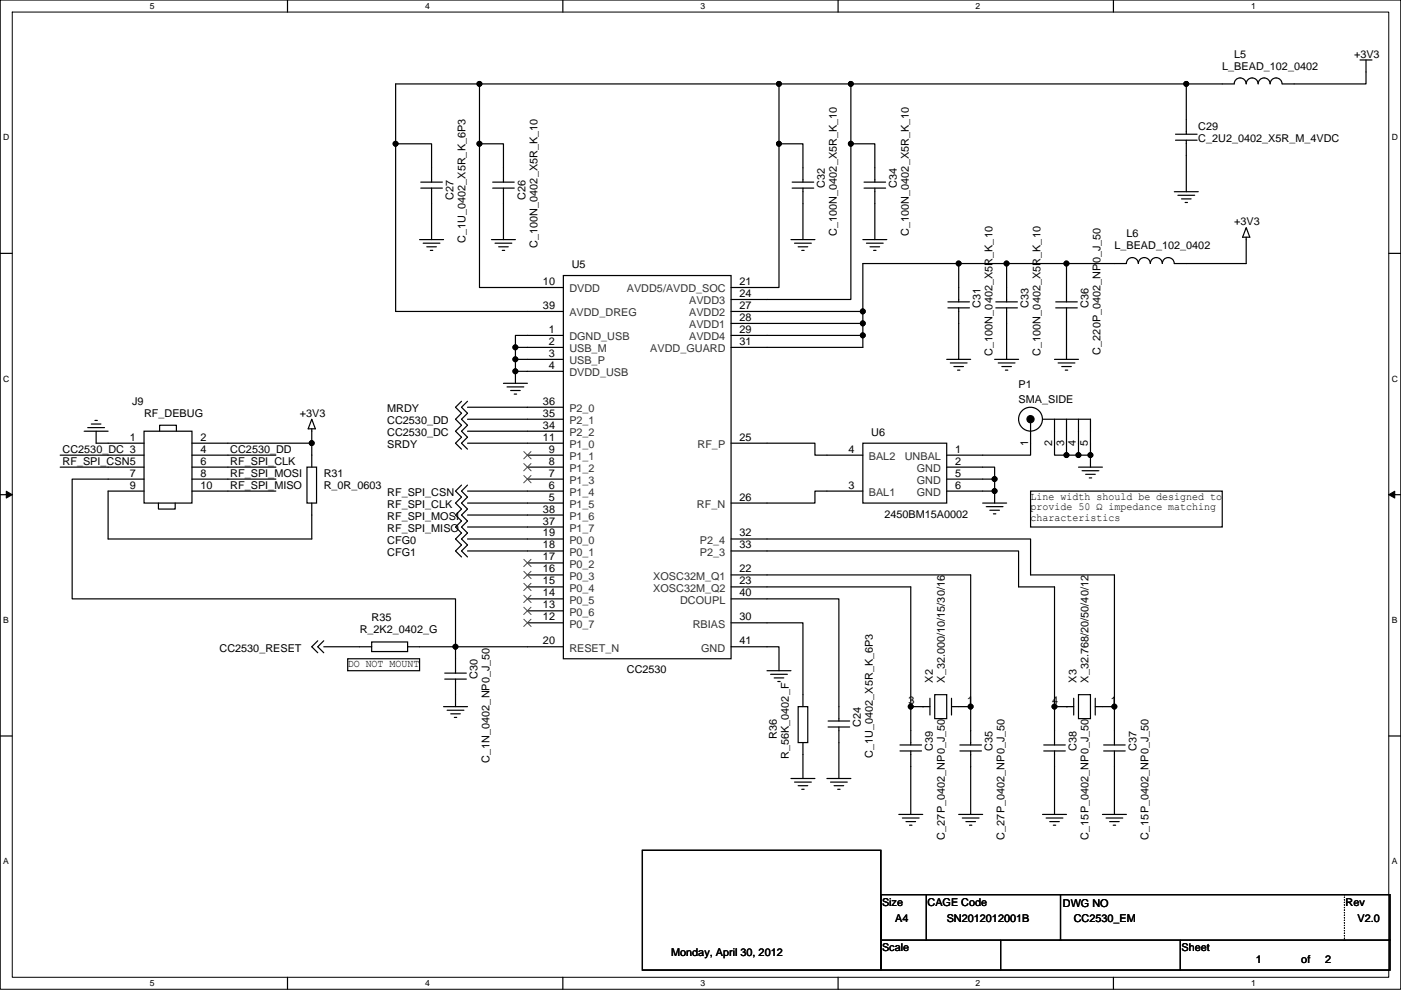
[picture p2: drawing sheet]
<svg xmlns="http://www.w3.org/2000/svg" width="297mm" height="210mm" viewBox="0 0 297 210" stroke-linecap="round" stroke-linejoin="round" font-family="sans-serif">
<path d="M.1 0h296.9v209.8h-296.9zM2.6 2.6h291.8v204.7h-291.8z" fill="none" stroke="#000" stroke-width=".21"/>
<g fill="#fff">
<path d="M31.8 .3h1v2h-1z"/>
<path d="M31.8 207.5h1v2.1h-1z"/>
</g>
<path d="M61 0v2.6M61 207.3v2.5" fill="none" stroke="#000" stroke-width=".25"/>
<g fill="#fff">
<path d="M90.1 .3h1v2h-1z"/>
<path d="M90.1 207.5h1v2.1h-1z"/>
</g>
<path d="M119.3 0v2.6M119.3 207.3v2.5" fill="none" stroke="#000" stroke-width=".25"/>
<g fill="#fff">
<path d="M148.5 .3h1v2h-1z"/>
<path d="M148.5 207.5h1v2.1h-1z"/>
</g>
<path d="M177.7 0v2.6M177.7 207.3v2.5" fill="none" stroke="#000" stroke-width=".25"/>
<g fill="#fff">
<path d="M206.9 .3h1v2h-1z"/>
<path d="M206.9 207.5h1v2.1h-1z"/>
</g>
<path d="M236.1 0v2.6M236.1 207.3v2.5" fill="none" stroke="#000" stroke-width=".25"/>
<g fill="#fff">
<path d="M265.2 .3h1v2h-1z"/>
<path d="M265.2 207.5h1v2.1h-1z"/>
<path d="M.7 28.2h1.3v2h-1.3z"/>
<path d="M295.1 28.2h1.3v2h-1.3z"/>
<path d="M.7 79.3h1.3v2.1h-1.3z"/>
<path d="M295.1 79.3h1.3v2.1h-1.3z"/>
</g>
<path d="M.1 53.7h2.5M294.4 53.7h2.6" fill="none" stroke="#000" stroke-width=".25"/>
<g fill="#fff">
<path d="M.7 130.5h1.2v2h-1.2z"/>
<path d="M295.1 130.5h1.2v2h-1.2z"/>
</g>
<path d="M.1 104.9h2.5M294.4 104.9h2.6" fill="none" stroke="#000" stroke-width=".25"/>
<path d="M1.3 104.2l1.3 .7-1.3 .7zM294.4 104.9l1.3-.7v1.4z" fill="#000" stroke="#000" stroke-width=".21"/>
<g fill="#fff">
<path d="M.7 181.7h1.2v2h-1.2z"/>
<path d="M295.1 181.7h1.2v2h-1.2z"/>
</g>
<path d="M73.7 139.7h15.3v2.6h-15.3zM.1 156.1h2.5M294.4 156.1h2.6" fill="none" stroke="#000" stroke-width=".25"/>
<path d="M149.9 180.4h19.8v20.8h-19.8z" fill="#fff"/>
<g fill="none" stroke="#000" stroke-width=".25">
<path d="M101.7 17.8h63.5M165.2 17.8h15.2M165.2 17.8v12.7h5v8.1M180.4 17.8v12.7h5.1v8.1M180.4 17.8h71.1M251.5 17.8h10.2M251.5 17.8v10.7M261.7 17.8a1.26 1.26 0 0 1 1.2-1.3 1.26 1.26 0 0 1 1.3 1.3M264.2 17.8a1.26 1.26 0 0 1 1.3-1.3 1.26 1.26 0 0 1 1.2 1.3M266.8 17.8a1.26 1.26 0 0 1 1.2-1.3 1.26 1.26 0 0 1 1.3 1.3M269.3 17.8a1.26 1.26 0 0 1 1.3-1.3 1.26 1.26 0 0 1 1.2 1.3M288.4 12.7h2.5"/>
<path d="M289.6 12.7v5.1h-17.8M83.9 30.5v35.6h35.5M89.2 39.9h4.6M89.2 38.6h4.6M91.5 38.6v-8.1h-7.6v-12.7h17.8v12.7h5v8.1M91.5 39.9v10.9M101.7 30.5v30.5h17.7M104.5 39.9h4.5M104.5 38.6h4.5M106.7 39.9v10.9M165.2 30.5v30.5h-10.2M168 39.9h4.5"/>
<path d="M168 38.6h4.5M170.2 39.9v10.9M180.4 30.5v33h-25.4M183.2 39.9h4.6M183.2 38.6h4.6M185.5 39.9v10.9M249.2 29.7h4.6M249.2 28.5h4.6M251.5 29.7v11M89 50.8h5M89.7 51.6h3.6M90.5 52.3h2"/>
<path d="M91.2 53.1h.6M104.2 50.8h5.1M105 51.6h3.5M105.7 52.3h2.1M106.5 53.1h.5M119.4 58.4h35.6v81.3h-35.6zM167.7 50.8h5.1M168.5 51.6h3.5M169.2 52.3h2.1M170 53.1h.5M182.9 50.8h5.1M183.7 51.6h3.6"/>
<path d="M184.5 52.3h2M185.2 53.1h.5M203.3 55.9h10.1v8.1M213.4 55.9h12.7v8.1M226.1 55.9h12.7M241.3 55.9a1.26 1.26 0 0 0-1.2-1.3 1.26 1.26 0 0 0-1.3 1.3M249 55.9a1.27 1.27 0 0 0-1.3-1.3 1.27 1.27 0 0 0-1.3 1.3 1.27 1.27 0 0 0-1.3-1.3 1.27 1.27 0 0 0-1.2 1.3 1.26 1.26 0 0 0-1.3-1.3 1.26 1.26 0 0 0-1.2 1.3M249 40.7h5.1M249.7 41.4h3.6M250.5 42.2h2M251.3 42.9h.5M264.2 50.3v5.6h-15.2"/>
<path d="M264.2 48.3l.8 2h-1.5zM119.4 71.1h-10.1v2.6M119.4 78.8h-10.1v2.5M119.4 76.2h-10.1v2.6M119.4 73.7h-10.1v2.5M155 71.1h27.9M182.9 68.6v2.5M182.9 66.1v2.5h-27.9M182.9 71.1v2.6h-27.9M200.7 76.2h5.1M201 65.3h4.5M201 64h4.5"/>
<path d="M201.5 77h3.5M202.2 77.7h2.1M203 78.5h.5M203.3 64v-8.1h-20.4v10.2h-27.9M203.3 65.3v10.9M210.9 76.2h5.1M211.1 65.3h4.6M211.1 64h4.6M211.6 77h3.6M212.4 77.7h2M213.2 78.5h.5M213.4 65.3v10.9"/>
<path d="M223.6 76.2h5.1M223.8 65.3h4.6M223.8 64h4.6M224.3 77h3.6M225.1 77.7h2M225.9 78.5h.5M226.1 65.3v10.9M12.8 99.1h17.7M17.8 91.5h5.1M18.6 90.7h3.6M19.4 89.9h2M20.1 89.2h.5"/>
<path d="M20.4 91.5v2.5M30.5 91.5h10.2v15.2h-10.2zM30.5 94h-10.1M30.5 96.5h-17.7M33.8 91.5v-1.3h3.6v1.3M40.7 96.5h17.8M40.7 99.1h17.8M40.7 94h25.4M65.1 99.1h2v7.6h-2zM66.1 88.9l.8 2.1h-1.6zM66.1 91v8.1M97.9 85.1l-1.3 1.3 1.3 1.3-1.3 1.2 1.3 1.3-1.3 1.3 1.3 1.2-1.3 1.3 1.3 1.3"/>
<path d="M99.1 85.1l-1.2 1.3 1.2 1.3-1.2 1.2 1.2 1.3-1.2 1.3 1.2 1.2-1.2 1.3 1.2 1.3M99.1 88.9h20.3M99.1 91.5h20.3M99.1 86.4h20.3M106.7 81.3h5.1M107.5 82.1h3.6M108.3 82.8h2M109 83.6h.5M111.8 96.5h7.6M111.8 99.1h7.6M119.4 94h-20.3M155 94h17.8v2.5h10.1"/>
<path d="M182.9 94h17.8v12.7h-17.8zM200.7 99.1h10.2v2.5M218.5 89.7v6.8h-17.8M221 88.9h10.2v7.6M223.6 88.9v7.6h2.5M226.1 88.9v7.6h2.6M228.7 88.9v7.6h2.5M228.7 99.1h5M229.4 99.8h3.6M231.2 96.5v2.6M30.5 104.2h-7.6v10.1h43.2v-7.6M30.5 101.6h-15.2v25.4h81.3v10.2h-10.2"/>
<path d="M33.6 106.7v1.3h3.5v-1.3M40.7 101.6h17.8M40.7 104.2h17.8M97.9 102.9l-1.3 1.3 1.3 1.2-1.3 1.3 1.3 1.3-1.3 1.2 1.3 1.3-1.3 1.3 1.3 1.3-1.3 1.2 1.3 1.3-1.3 1.3 1.3 1.2M99.1 102.9l-1.2 1.3 1.2 1.2-1.2 1.3 1.2 1.3-1.2 1.2 1.2 1.3-1.2 1.3 1.2 1.3-1.2 1.2 1.2 1.3-1.2 1.3 1.2 1.2M99.1 104.2h20.3M111.8 101.6h7.6M111.8 119.4h7.6M119.4 106.7h-20.3M119.4 109.2h-20.3M119.4 111.8h-20.3M119.4 114.3h-20.3"/>
<path d="M119.4 116.9h-20.3M155 116.9h61v7.6h7.6v25.4M155 114.3h63.5v7.6h17.8v28M182.9 104.2h-10.1v2.5h-17.8M200.7 104.2h10.2M200.7 101.6h10.2v2.6M208.3 106.7h5.1M209.1 107.5h3.6M209.9 108.2h2M210.6 109h.5M210.9 104.2v2.5M218.5 104.2h40.6v7.6h-40.6z"/>
<path d="M230.2 100.6h2M230.9 101.4h.6M67.4 135.9l-1.3 1.3 1.3 1.3M68.6 137.2h10.2M68.6 135.9l-1.2 1.3 1.2 1.3M78.8 136.2h7.6v2h-7.6zM111.8 121.9h7.6M111.8 124.5h7.6M111.8 127h7.6M111.8 129.6h7.6M111.8 132.1h7.6M119.4 137.2h-22.8v5.6"/>
<path d="M155 137.2h10.2v5.1M155 132.1h15.2v17.8M155 127h22.9v25.9M155 124.5h38.1v25.4M155 121.9h50.8v28M94 149.9h5.1M94.3 144h4.6M94.3 142.8h4.6M94.8 150.6h3.6M95.6 151.4h2M96.3 152.2h.5M96.6 144v5.9"/>
<path d="M162.6 142.3h5.1M163.4 143h3.5M164.1 143.8h2.1M164.9 144.5h.5M169.2 149.9h2.1v7.6h-2.1zM170.2 157.5v7.6M175.6 154.2h4.5M175.6 152.9h4.5M177.9 154.2v10.9M190.8 159.3h4.6M190.8 158h4.6M193.1 149.9v8.1"/>
<path d="M193.1 149.9h2.5M193.1 159.3v13.4M195.6 149.9h.3M195.6 149.9h1.6M197.2 148.1v3.6M198.2 147.3h2.5v5.1h-2.5zM201.7 148.1v3.6M203.5 159.3h4.6M203.5 158h4.6M205.8 149.9v8.1M205.8 149.9h-4.1M205.8 159.3v13.4"/>
<path d="M221.3 159.3h4.6M221.3 158h4.6M223.6 159.3v13.4M223.6 149.9v8.1M223.6 149.9h2.5M226.1 149.9h.3M226.1 149.9h1.5M227.6 148.1v3.6M228.7 147.3h2.5v5.1h-2.5zM232.2 148.1v3.6M234 159.3h4.6M234 158h4.6"/>
<path d="M236.3 149.9h-4.1M236.3 159.3v13.4M236.3 149.9v8.1M167.7 165.1h5.1M168.5 165.9h3.5M169.2 166.6h2.1M170 167.4h.5M175.3 165.1h5.1M176.1 165.9h3.5M176.8 166.6h2.1M177.6 167.4h.5M190.6 172.7h5"/>
<path d="M191.3 173.5h3.6M192.1 174.3h2M192.8 175h.6M203.3 172.7h5M204 173.5h3.6M204.8 174.3h2M205.5 175h.6M221 172.7h5.1M221.8 173.5h3.6M222.6 174.3h2M223.3 175h.5M233.7 172.7h5.1"/>
<path d="M234.5 173.5h3.6M235.3 174.3h2M236 175h.5M136.2 180.4h50.5v25.4h-50.5zM186.7 189.8h108v16h-108zM186.7 199.4h108M196.4 189.8v9.6M212.1 199.4v6.4M224.8 189.8v9.6M250.2 199.4v6.4"/>
<circle cx="218.5" cy="88.9" r="2.53"/>
</g>
<g fill="#000" stroke="#000" stroke-width=".25">
<circle cx="101.6" cy="17.8" r=".5"/>
<circle cx="165.1" cy="17.8" r=".5"/>
<circle cx="180.4" cy="17.8" r=".5"/>
<circle cx="251.5" cy="17.8" r=".5"/>
<circle cx="83.9" cy="30.5" r=".5"/>
<circle cx="101.6" cy="30.5" r=".5"/>
<circle cx="165.1" cy="30.5" r=".5"/>
<circle cx="180.4" cy="30.5" r=".5"/>
<circle cx="203.2" cy="55.9" r=".5"/>
<circle cx="213.4" cy="55.9" r=".5"/>
<circle cx="226.1" cy="55.9" r=".5"/>
<circle cx="109.3" cy="73.7" r=".5"/>
<circle cx="109.3" cy="78.7" r=".5"/>
<circle cx="109.3" cy="76.2" r=".5"/>
<circle cx="182.9" cy="68.6" r=".5"/>
<circle cx="182.9" cy="66" r=".5"/>
<circle cx="182.9" cy="71.1" r=".5"/>
<circle cx="66.1" cy="94" r=".5"/>
<circle cx="218.5" cy="88.9" r=".76"/>
<circle cx="226.1" cy="96.5" r=".5"/>
<circle cx="228.6" cy="96.5" r=".5"/>
<circle cx="231.2" cy="96.5" r=".5"/>
<circle cx="210.9" cy="101.6" r=".5"/>
<circle cx="210.9" cy="104.1" r=".5"/>
<circle cx="96.6" cy="137.2" r=".5"/>
<circle cx="193.1" cy="149.9" r=".5"/>
<circle cx="205.8" cy="149.9" r=".5"/>
<circle cx="223.6" cy="149.9" r=".5"/>
<circle cx="236.3" cy="149.9" r=".5"/>
</g>
<path d="M285 189.8v9.6M285 199.4h.1" fill="none" stroke="#000" stroke-width=".25" stroke-dasharray="0 .5"/>
<g fill="none" stroke="#4c4c4c" stroke-width=".21">
<path d="M111.1 95.8l1.5 1.5M111.1 98.3l1.5 1.6M112.6 95.8l-1.6 1.5M112.6 98.3l-1.6 1.6M111.1 100.9l1.5 1.5M111.1 118.6l1.5 1.6M112.6 100.9l-1.6 1.5M112.6 118.6l-1.6 1.6M111.1 121.2l1.5 1.5M111.1 123.7l1.5 1.6M111.1 126.3l1.5 1.5M111.1 128.8l1.5 1.5"/>
<path d="M111.1 131.3l1.5 1.6M112.6 121.2l-1.6 1.5M112.6 123.7l-1.6 1.6M112.6 126.3l-1.6 1.5M112.6 128.8l-1.6 1.5M112.6 131.3l-1.6 1.6"/>
</g>
<g font-size="2.3">
<text x="259.1" y="14.8">L_BEAD_102_0402</text>
<text x="261.7" y="12.2">L5</text>
<text x="287.1" y="12.2">+3V3</text>
<text x="254.1" y="27.5">C29</text>
<text x="254.1" y="30">C_2U2_0402_X5R_M_4VDC</text>
<text x="174.9" y="39.9" transform="rotate(-90 174.9 39.9)">C32</text>
<text x="190.1" y="39.9" transform="rotate(-90 190.1 39.9)">C34</text>
<text x="96.2" y="42.4" transform="rotate(-90 96.2 42.4)">C27</text>
<text x="111.4" y="42.4" transform="rotate(-90 111.4 42.4)">C26</text>
<text x="261.7" y="47.8">+3V3</text>
<text x="98.7" y="51.6" transform="rotate(-90 98.7 51.6)">C_1U_0402_X5R_K_6P3</text>
<text x="113.9" y="52.6" transform="rotate(-90 113.9 52.6)">C_100N_0402_X5R_K_10</text>
<text x="177.4" y="50.1" transform="rotate(-90 177.4 50.1)">C_100N_0402_X5R_K_10</text>
<text x="192.7" y="50.1" transform="rotate(-90 192.7 50.1)">C_100N_0402_X5R_K_10</text>
<text x="236.3" y="52.9">L_BEAD_102_0402</text>
<text x="238.8" y="50.3">L6</text>
<text x="121.2" y="56.9">U5</text>
<text x="115.1" y="60.5">10</text>
<text x="115.1" y="65.5">39</text>
<text x="156.8" y="63">24</text>
<text x="156.8" y="65.5">27</text>
<text x="156.8" y="60.5">21</text>
<text x="207.9" y="65.3" transform="rotate(-90 207.9 65.3)">C31</text>
<text x="218.1" y="65.3" transform="rotate(-90 218.1 65.3)">C33</text>
<text x="230.8" y="65.3" transform="rotate(-90 230.8 65.3)">C36</text>
<text x="116.4" y="70.6">1</text>
<text x="156.8" y="68.1">28</text>
<text x="156.8" y="70.6">29</text>
<text x="116.4" y="73.2">2</text>
<text x="116.4" y="75.7">3</text>
<text x="156.8" y="73.2">31</text>
<text x="210.5" y="75.5" transform="rotate(-90 210.5 75.5)">C_100N_0402_X5R_K_10</text>
<text x="220.6" y="75.5" transform="rotate(-90 220.6 75.5)">C_100N_0402_X5R_K_10</text>
<text x="233.3" y="75.2" transform="rotate(-90 233.3 75.2)">C_220P_0402_NP0_J_50</text>
<text x="116.4" y="78.2">4</text>
<text x="216" y="82.3">P1</text>
<text x="28" y="85.9">J9</text>
<text x="30.5" y="88.4">RF_DEBUG</text>
<text x="63.6" y="88.4">+3V3</text>
<text x="82.1" y="90">CC2530_DD</text>
<text x="82.1" y="87.4">MRDY</text>
<text x="115.1" y="85.9">36</text>
<text x="115.1" y="88.4">35</text>
<text x="216" y="85.4">SMA_SIDE</text>
<text x="27.5" y="93.5">1</text>
<text x="42.5" y="93.5">2</text>
<text x="82.1" y="92.5">CC2530_DC</text>
<text x="82.1" y="95">SRDY</text>
<text x="115.1" y="90.9">34</text>
<text x="115.1" y="93.5">11</text>
<text x="156.8" y="93.5">25</text>
<text x="184.7" y="92.5">U6</text>
<text x="218" y="94.5" transform="rotate(-90 218 94.5)">1</text>
<text x="223.1" y="94.5" transform="rotate(-90 223.1 94.5)">2</text>
<text x="225.6" y="94.5" transform="rotate(-90 225.6 94.5)">3</text>
<text x="228.1" y="94.5" transform="rotate(-90 228.1 94.5)">4</text>
<text x="230.7" y="94.5" transform="rotate(-90 230.7 94.5)">5</text>
<text x="13.3" y="96">CC2530_DC 3</text>
<text x="13.3" y="98.6">RF_SPI_CSN5</text>
<text x="27.5" y="101.1">7</text>
<text x="42.5" y="96">4</text>
<text x="42.5" y="98.6">6</text>
<text x="42.5" y="101.1">8</text>
<text x="48.8" y="96">CC2530_DD</text>
<text x="48.8" y="98.6">RF_SPI_CLK</text>
<text x="48.8" y="101.1">RF_SPI_MOSI</text>
<text x="68.6" y="101.1">R31</text>
<text x="116.4" y="96">9</text>
<text x="116.4" y="98.6">8</text>
<text x="116.4" y="101.1">7</text>
<text x="179.9" y="96">4</text>
<text x="202.5" y="96">1</text>
<text x="202.5" y="98.6">2</text>
<text x="202.5" y="101.1">5</text>
<text x="27.5" y="103.6">9</text>
<text x="42.5" y="103.6">10</text>
<text x="48.8" y="103.7">RF_SPI_MISO</text>
<text x="68.6" y="103.7">R_0R_0603</text>
<text x="82.1" y="105.2">RF_SPI_CSN</text>
<text x="82.1" y="107.7">RF_SPI_CLK</text>
<text x="116.4" y="103.6">6</text>
<text x="116.4" y="106.2">5</text>
<text x="156.8" y="106.2">26</text>
<text x="179.9" y="103.6">3</text>
<text x="202.5" y="103.6">6</text>
<text x="218.5" y="106">Line width should be designed to</text>
<text x="82.1" y="110.3">RF_SPI_MOSI</text>
<text x="82.1" y="112.8">RF_SPI_MISO</text>
<text x="115.1" y="108.7">38</text>
<text x="115.1" y="111.3">37</text>
<text x="115.1" y="113.8">19</text>
<text x="156.8" y="113.8">32</text>
<text x="187.5" y="109.8">2450BM15A0002</text>
<text x="218.5" y="108.3">provide 50 Ω impedance matching</text>
<text x="218.5" y="110.6">characteristics</text>
<text x="82.1" y="115.4">CFG0</text>
<text x="82.1" y="117.9">CFG1</text>
<text x="115.1" y="116.3">18</text>
<text x="115.1" y="118.9">17</text>
<text x="156.8" y="116.3">33</text>
<text x="115.1" y="121.4">16</text>
<text x="115.1" y="124">15</text>
<text x="156.8" y="121.4">22</text>
<text x="156.8" y="124">23</text>
<text x="78.8" y="131.6">R35</text>
<text x="115.1" y="126.5">14</text>
<text x="115.1" y="129">13</text>
<text x="115.1" y="131.6">12</text>
<text x="156.8" y="126.5">40</text>
<text x="156.8" y="131.6">30</text>
<text x="76.3" y="134.2">R_2K2_0402_G</text>
<text x="115.1" y="136.7">20</text>
<text x="156.8" y="136.7">41</text>
<text x="46.5" y="138.2">CC2530_RESET</text>
<text x="73.7" y="141.5">DO NOT MOUNT</text>
<text x="132.9" y="142.8">CC2530</text>
<text x="101.2" y="144" transform="rotate(-90 101.2 144)">C30</text>
<text x="192.6" y="149.4">3</text>
<text x="197.8" y="144.8" transform="rotate(-90 197.8 144.8)">X2</text>
<text x="200.3" y="144.8" transform="rotate(-90 200.3 144.8)">X_32.000/10/15/30/16</text>
<text x="205" y="149.4">1</text>
<text x="223.1" y="149.4">4</text>
<text x="228.2" y="144.8" transform="rotate(-90 228.2 144.8)">X3</text>
<text x="230.8" y="144.8" transform="rotate(-90 230.8 144.8)">X_32.768/20/50/40/12</text>
<text x="235.5" y="149.4">1</text>
<text x="182.5" y="154.2" transform="rotate(-90 182.5 154.2)">C24</text>
<text x="103.8" y="161.8" transform="rotate(-90 103.8 161.8)">C_1N_0402_NP0_J_50</text>
<text x="164.7" y="156.7" transform="rotate(-90 164.7 156.7)">R36</text>
<text x="167.3" y="161.1" transform="rotate(-90 167.3 161.1)">R_56K_0402_F</text>
<text x="185.1" y="160.8" transform="rotate(-90 185.1 160.8)">C_1U_0402_X5R_K_6P3</text>
<text x="197.8" y="159.3" transform="rotate(-90 197.8 159.3)">C39</text>
<text x="210.5" y="159.3" transform="rotate(-90 210.5 159.3)">C35</text>
<text x="228.2" y="159.3" transform="rotate(-90 228.2 159.3)">C38</text>
<text x="240.9" y="159.3" transform="rotate(-90 240.9 159.3)">C37</text>
<text x="200.3" y="178.1" transform="rotate(-90 200.3 178.1)">C_27P_0402_NP0_J_50</text>
<text x="213" y="178.1" transform="rotate(-90 213 178.1)">C_27P_0402_NP0_J_50</text>
<text x="230.8" y="178.1" transform="rotate(-90 230.8 178.1)">C_15P_0402_NP0_J_50</text>
<text x="243.5" y="178.1" transform="rotate(-90 243.5 178.1)">C_15P_0402_NP0_J_50</text>
<text x="187" y="192.1">Size</text>
<text x="189.8" y="195.6">A4</text>
<text x="196.7" y="192.1">CAGE Code</text>
<text x="200.7" y="195.6">SN2012012001B</text>
<text x="225.4" y="192.3">DWG NO</text>
<text x="227.6" y="195.6">CC2530_EM</text>
<text x="285.3" y="192.1">Rev</text>
<text x="287.8" y="195.6">V2.0</text>
<text x="142.3" y="202.7">Monday, April 30, 2012</text>
<text x="187" y="201.7">Scale</text>
<text x="250.5" y="201.7">Sheet</text>
<text x="266.3" y="204.3">1</text>
<text x="275.9" y="204.3">of</text>
<text x="281" y="204.3">2</text>
</g>
<g font-size="2.3" fill="#333">
<text x="120.7" y="62">DVDD</text>
<text x="132.9" y="62">AVDD5/AVDD_SOC</text>
<text x="146.1" y="64.6">AVDD3</text>
<text x="120.7" y="67.1">AVDD_DREG</text>
<text x="146.1" y="67.1">AVDD2</text>
<text x="146.1" y="69.6">AVDD1</text>
<text x="120.7" y="72.2">DGND_USB</text>
<text x="120.7" y="74.7">USB_M</text>
<text x="120.7" y="77.3">USB_P</text>
<text x="137.9" y="74.7">AVDD_GUARD</text>
<text x="146.1" y="72.2">AVDD4</text>
<text x="120.7" y="79.8">DVDD_USB</text>
<text x="120.7" y="87.4">P2_0</text>
<text x="120.7" y="90">P2_1</text>
<text x="120.7" y="92.5">P2_2</text>
<text x="120.7" y="95">P1_0</text>
<text x="147.9" y="95">RF_P</text>
<text x="120.7" y="97.6">P1_1</text>
<text x="120.7" y="100.1">P1_2</text>
<text x="184.2" y="97.6">BAL2</text>
<text x="191.8" y="97.6">UNBAL</text>
<text x="194.4" y="100.1">GND</text>
<text x="120.7" y="102.7">P1_3</text>
<text x="120.7" y="105.2">P1_4</text>
<text x="120.7" y="107.7">P1_5</text>
<text x="147.8" y="107.7">RF_N</text>
<text x="184.2" y="105.2">BAL1</text>
<text x="194.4" y="102.7">GND</text>
<text x="194.4" y="105.2">GND</text>
<text x="120.7" y="110.3">P1_6</text>
<text x="120.7" y="112.8">P1_7</text>
<text x="120.7" y="115.4">P0_0</text>
<text x="120.7" y="117.9">P0_1</text>
<text x="148.4" y="115.4">P2_4</text>
<text x="148.4" y="117.9">P2_3</text>
<text x="120.7" y="120.4">P0_2</text>
<text x="120.7" y="123">P0_3</text>
<text x="120.7" y="125.5">P0_4</text>
<text x="138.5" y="123">XOSC32M_Q1</text>
<text x="138.5" y="125.5">XOSC32M_Q2</text>
<text x="120.7" y="128.1">P0_5</text>
<text x="120.7" y="130.6">P0_6</text>
<text x="144.2" y="128.1">DCOUPL</text>
<text x="120.7" y="133.1">P0_7</text>
<text x="146.9" y="133.1">RBIAS</text>
<text x="120.7" y="138.2">RESET_N</text>
<text x="148.7" y="138.2">GND</text>
</g>
<g font-size="1.8">
<text x="31.8" y="1.9">5</text>
<text x="90.1" y="1.9">4</text>
<text x="148.5" y="1.9">3</text>
<text x="206.9" y="1.9">2</text>
<text x="265.2" y="1.9">1</text>
<text x=".7" y="29.8">D</text>
<text x="295.1" y="29.8">D</text>
<text x=".7" y="81">C</text>
<text x="295.1" y="81">C</text>
<text x=".7" y="132.1">B</text>
<text x="295.1" y="132.1">B</text>
<text x=".7" y="183.3">A</text>
<text x="295.1" y="183.3">A</text>
<text x="31.8" y="209.2">5</text>
<text x="90.1" y="209.2">4</text>
<text x="148.5" y="209.2">3</text>
<text x="206.9" y="209.2">2</text>
<text x="265.2" y="209.2">1</text>
</g>
</svg>
